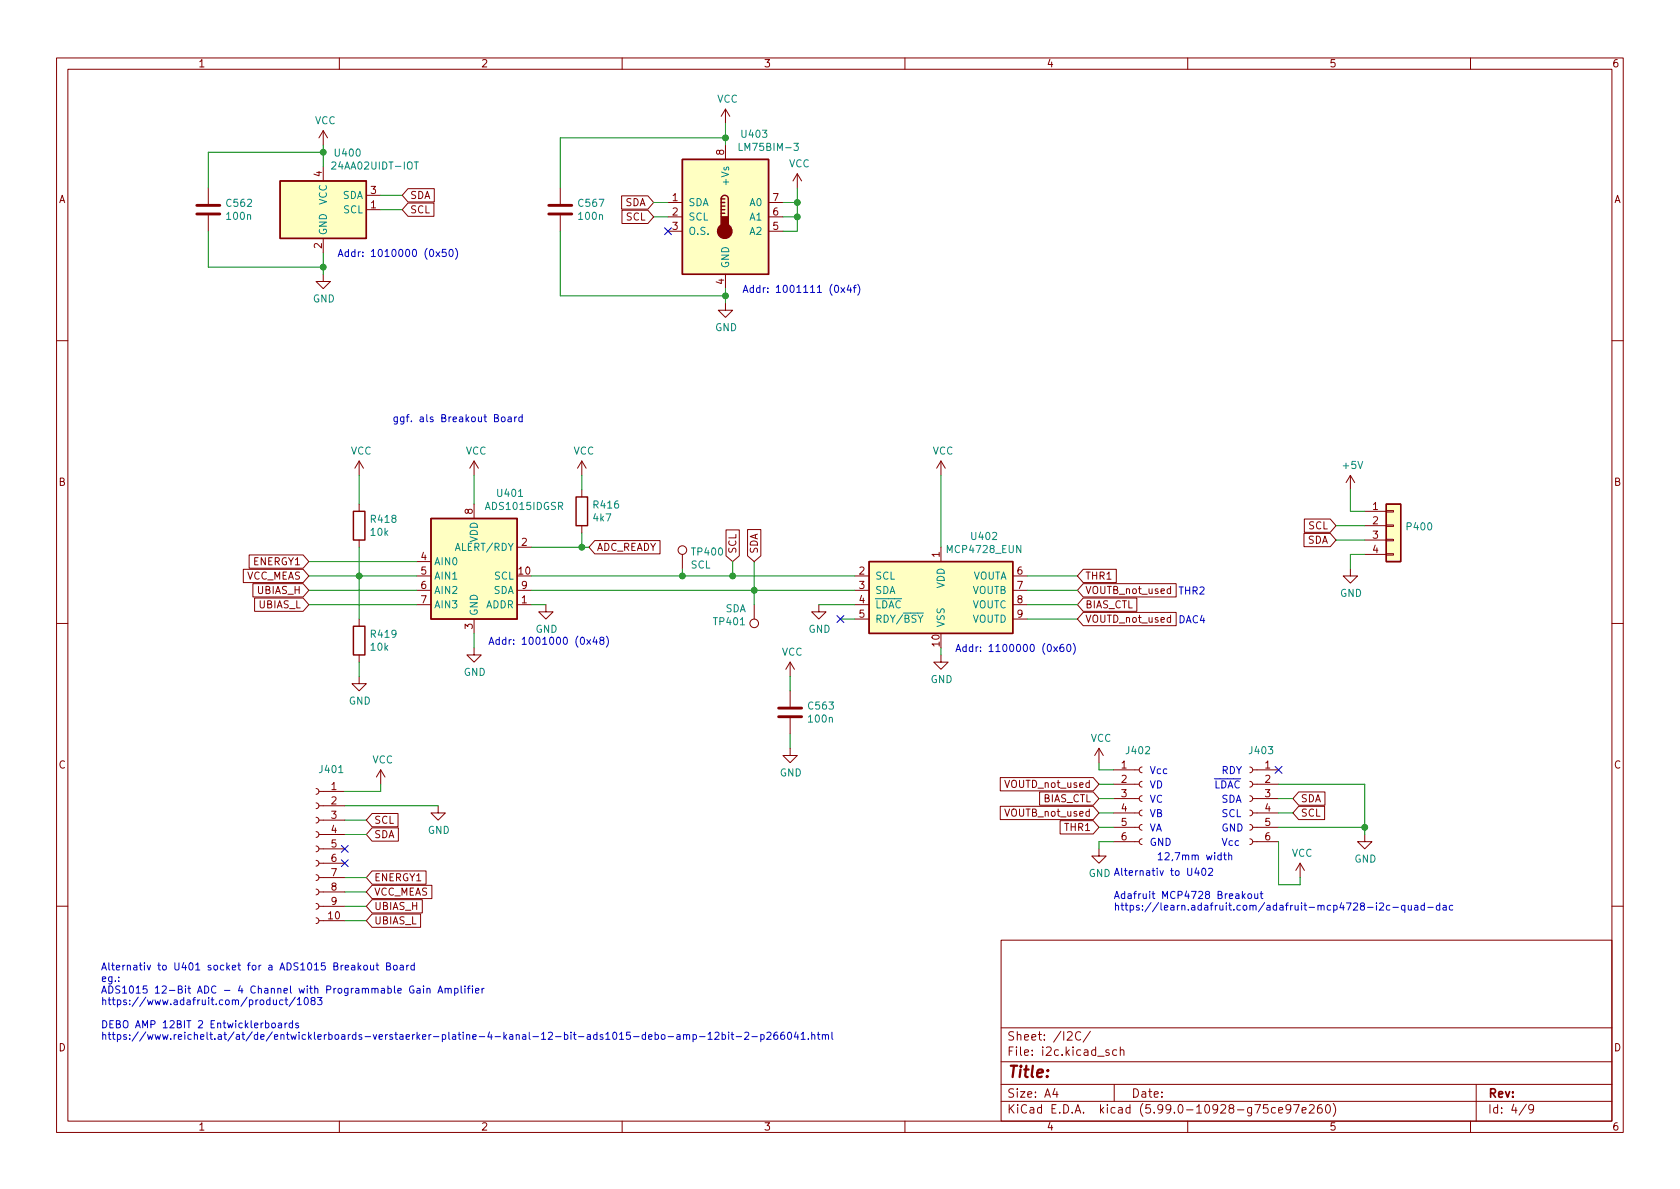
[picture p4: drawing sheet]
<svg xmlns="http://www.w3.org/2000/svg" width="297mm" height="210mm" viewBox="0 0 297 210" stroke-linecap="round" stroke-linejoin="round" font-family="sans-serif">
<g fill="none" stroke="#840000" stroke-width=".18">
<path d="M10 10.2h277v190.1h-277zM12 12.2h273v186.1h-273zM60 10.2v2M110 10.2v2M128.3 19.3l-.8 1.3M128.3 19.3v2.5M128.3 19.3l.7 1.3M160 10.2v2M210 10.2v2M260 10.2v2M36.8 33.3v2.8M36.8 38.1v2.8"/>
<path d="M57.1 23.1v2.5M57.1 29.5v2.5M57.1 23.1l-.7 1.3M57.1 23.1l.8 1.3M64.8 37.1h2.5M64.8 34.5h2.5M72.1 35.9h4.6v2.4h-4.6l-1-1.2zM72.1 33.4h4.7v2.3h-4.7l-1-1.2zM99.1 33.3v2.8M99.1 38.1v2.8M109.9 34.6h4.7l1 1.2-1 1.2h-4.7zM110 37.2h4.6l1 1.1-1 1.2h-4.6z"/>
<path d="M118.1 35.8h2.5M118.1 38.3h2.5M128.3 25.6v2.6M135.9 35.8h2.5M135.9 38.3h2.5M141 30.7l-.8 1.3M141 30.7v2.6M141 30.7l.7 1.3M57.1 48.5v1.3h1.3l-1.3 1.2-1.2-1.2h1.2M57.1 42.2v2.5M118.1 40.9h2.5M128.3 53.6v1.3h1.2l-1.2 1.2-1.3-1.2h1.3"/>
<path d="M128.3 48.5v2.5M135.9 40.9h2.5M10 60.2h2M285 60.2h2M44 98.1h9.6l1 1.2-1 1.2h-9.6zM63.5 81.5l-.8 1.3M63.5 81.5v2.6M63.5 89.1v1.3M63.5 95.5v1.3M63.5 81.5l.8 1.3M73.7 99.3h2.5M83.8 81.5v2.6"/>
<path d="M83.8 89.1v2.6M83.8 81.5l-.7 1.3M83.8 81.5l.8 1.3M91.4 96.8h2.6M102.9 81.5v2.6M102.9 86.6v1.3M102.9 93v1.2M102.9 81.5l-.8 1.3M102.9 81.5l.7 1.3M105.2 95.6h11.5v2.3h-11.5l-1.1-1.1zM120.6 98v2.6M128.4 93.7h2.3v4.6l-1.2 1-1.1-1z"/>
<path d="M132.2 93.6h2.3v4.7l-1.2 1-1.1-1zM166.4 81.5v2.6M166.4 96.8v2.5M166.4 81.5l-.8 1.3M166.4 81.5l.7 1.3M230.6 94.3h4.6l1 1.2-1 1.2h-4.6zM230.6 91.8h4.6l1 1.2-1 1.1h-4.6zM238.8 84.1l-.8 1.2M238.8 84.1v2.5M238.8 84.1l.7 1.2M241.3 90.4h3.8M241.3 93h3.8"/>
<path d="M241.3 95.5h3.8M241.3 98h3.8M245.1 97.9h1.3v.3h-1.3zM245.1 95.4h1.3v.2h-1.3zM245.1 92.8h1.3v.3h-1.3zM245.1 90.3h1.3v.2h-1.3zM10 110.2h2M43 100.7h10.6l1 1.1-1 1.2h-10.6zM44.7 103.2h8.9l1 1.2-1 1.2h-8.9zM45 105.8h8.6l1 1.1-1 1.2h-8.6zM63.5 119.6v1.3h1.3l-1.3 1.3-1.3-1.3h1.3M63.5 109.5v1.2"/>
<path d="M63.5 115.8v1.3M73.7 101.8h2.5M73.7 104.4h2.5M73.7 106.9h2.5M83.8 114.5v1.3h1.3l-1.3 1.3-1.3-1.3h1.3M83.8 109.5v2.5M91.4 104.4h2.6M91.4 106.9h2.6M96.5 106.9v1.3h1.3l-1.3 1.3-1.3-1.3h1.3M133.3 106.9v2.6M139.7 117.1v2.5M139.7 117.1l-.8 1.3"/>
<path d="M139.7 117.1l.8 1.3M144.8 106.9v1.3h1.2l-1.2 1.3-1.3-1.3h1.3M151.1 101.8h2.6M151.1 104.4h2.6M151.1 106.9h2.6M151.1 109.5h2.6M166.4 115.8v1.3h1.2l-1.2 1.3-1.3-1.3h1.3M179.1 101.8h2.5M179.1 104.4h2.5M179.1 106.9h2.5M179.1 109.5h2.5M191.5 103.2h16.5v2.4h-16.5l-1-1.2z"/>
<path d="M191.5 105.8h9.5v2.3h-9.5l-1-1.2zM191.5 108.3h16.5v2.3h-16.5l-1-1.1zM191.5 100.7h5.9v2.3h-5.9l-1-1.2zM207 104.2l-.4-.1-.2 .3 .1 .5h.5M207 109.3l-.4-.1-.2 .2 .1 .6h.5M207 103.7v1.3M207 108.8v1.2M238.8 100.6v1.2h1.2l-1.2 1.3-1.3-1.3h1.3M285 110.2h2M55.9 139.4l.3 .2 .2 .3-.2 .4-.3 .2M56.4 139.9h4.6M67.3 136.1l-.8 1.3"/>
<path d="M67.3 136.1v2.6M67.3 136.1l.8 1.3M139.7 132.3v1.3h1.3l-1.3 1.3-1.3-1.3h1.3M139.7 122.2v2.8M139.7 127v2.8M176.9 137.5h16.4l1 1.2-1 1.2h-16.4zM194.3 132.3l-.8 1.3M194.3 132.3v2.6M194.3 132.3l.8 1.3M196.8 138.7h4.6M196.8 136.1h4.6M201.9 138.2l-.3 .1-.2 .4 .2 .3 .3 .2"/>
<path d="M201.9 135.6l-.3 .2-.2 .3 .2 .4 .3 .1M221 138.2l.3 .1 .2 .4-.2 .3-.3 .2M221 135.6l.3 .2 .2 .3-.2 .4-.3 .1M221.5 138.7h4.6M221.5 136.1h4.6M55.9 159.8l.3 .1 .2 .4-.2 .3-.3 .2M55.9 157.2l.3 .2 .2 .3-.2 .4-.3 .1M55.9 154.7l.3 .1 .2 .4-.2 .3-.3 .2M55.9 152.1l.3 .2 .2 .3-.2 .4-.3 .2M55.9 149.6l.3 .1 .2 .4-.2 .4-.3 .1M55.9 147.1l.3 .1 .2 .4-.2 .3-.3 .2M55.9 144.5l.3 .2 .2 .3-.2 .4-.3 .1"/>
<path d="M55.9 142l.3 .1 .2 .4-.2 .3-.3 .2M56.4 157.7h4.6M56.4 155.2h4.6M56.4 152.6h4.6M56.4 150.1h4.6M56.4 147.6h4.6M56.4 145h4.6M56.4 142.5h4.6M65.8 146.4h4.6v2.3h-4.6l-1-1.1zM65.8 143.9h4.6v2.3h-4.6l-1-1.2zM65.8 154h9.5v2.4h-9.5l-1-1.2zM65.8 156.6h10.6v2.3h-10.6l-1-1.2z"/>
<path d="M65.8 159.1h8.9v2.3h-8.9l-1-1.1zM77.5 142.5v1.3h1.2l-1.2 1.2-1.3-1.2h1.3M176.9 142.6h16.4l1 1.2-1 1.1h-16.4zM183.8 140h9.5l1 1.2-1 1.2h-9.5zM187.4 145.1h5.9l1 1.2-1 1.2h-5.9zM194.3 150.1v1.3h1.3l-1.3 1.2-1.3-1.2h1.3M196.8 148.8h4.6M196.8 146.3h4.6M196.8 143.8h4.6M196.8 141.2h4.6M201.9 148.3l-.3 .2-.2 .3 .2 .4 .3 .1M201.9 145.8l-.3 .1-.2 .4 .2 .4 .3 .1"/>
<path d="M201.9 143.3l-.3 .1-.2 .4 .2 .3 .3 .2M201.9 140.7l-.3 .2-.2 .3 .2 .4 .3 .1M221 148.3l.3 .2 .2 .3-.2 .4-.3 .1M221 145.8l.3 .1 .2 .4-.2 .4-.3 .1M221 143.3l.3 .1 .2 .4-.2 .3-.3 .2M221 140.7l.3 .2 .2 .3-.2 .4-.3 .1M221.5 148.8h4.6M221.5 146.3h4.6M221.5 143.8h4.6M221.5 141.2h4.6M229.6 140h4.7v2.4h-4.7l-1-1.2zM229.6 142.6h4.6v2.3h-4.6l-1-1.1z"/>
<path d="M229.9 152.6l-.8 1.3M229.9 152.6v2.6M229.9 152.6l.7 1.3M241.3 147.6v1.2h1.3l-1.3 1.3-1.3-1.3h1.3M10 160.2h2M55.9 162.3l.3 .1 .2 .4-.2 .4-.3 .1M56.4 162.8h4.6M56.4 160.3h4.6M65.8 161.6h8.6v2.4h-8.6l-1-1.2zM177 166.3h108v32h-108zM285 160.2h2M60 198.3v2"/>
<path d="M110 198.3v2M160 198.3v2M177 194.8h108M177 191.8h108M177 187.8h108M177 181.8h108M186.5 192.5l-.4 1h1M186.9 193v1M191.1 182.6a.6 .6 0 0 0-.8 0 .6 .6 0 0 0-.2 .7 .56 .56 0 0 0 .3 .6 .56 .56 0 0 0 .7-.1M192.8 182.4l-1.3 1.9M196.1 185.7l-.4-.1-.2 .2 .1 .3 .5 .1v.4h-.6M197 191.8v3"/>
<path d="M197.4 185.7l-.4-.1-.3 .3v.4l.2 .3h.5M198.1 185.8l.2-.2 .3 .1 .1 .9M198.1 185.1v1.5M210 198.3v2M225.5 195.9l-.4-.1-.3 .3v.4l.1 .3h.6M226.1 196.3l.7-.1-.1-.3-.4-.1-.2 .2v.8h.6M228.2 196l-.3 .3-.4-.1-.1-.2 .1-.6 .4-.1 .2 .2a.99 .99 0 0 1-.3 1.3h-.3M228.7 195.3h1l-.6 1.5M230.2 196.3l.7-.1v-.3l-.5-.1-.2 .2 .1 .8h.6M231.5 195.5l.6-.2 .2 .2 .1 .3-1 1h1M233.6 195.3a.59 .59 0 0 0-.7 .7v.5l.2 .3h.4l.2-.1 .1-.5-.2-.2-.4-.1-.3 .3M234.6 195.4l.1-.1a.81 .81 0 0 1 .6 .7 .81 .81 0 0 1-.3 .8h-.1a.81 .81 0 0 1-.6-.6 .81 .81 0 0 1 .3-.8z"/>
<path d="M235.7 195.1a1.72 1.72 0 0 1 0 2.3M260 198.3v2M261 191.8v6.5M269.9 195.3l-1.3 1.9M271.2 196l-.3 .3h-.3l-.3-.3 .1-.6 .5-.1 .2 .2a.99 .99 0 0 1-.4 1.3h-.3"/>
<circle cx="120.6" cy="97.3" r=".76"/>
<circle cx="133.3" cy="110.2" r=".76"/>
</g>
<g fill="#ffffc2" stroke="#ffffc2" stroke-width=".18">
<path d="M245.1 89.1h2.5v10.2h-2.5z"/>
<path d="M153.7 99.3h25.4v12.7h-25.4z"/>
<path d="M76.2 91.7h15.2v17.8h-15.2z"/>
<path d="M49.5 32h15.3v10.2h-15.3z"/>
<path d="M120.6 28.2h15.3v20.3h-15.3z"/>
</g>
<g fill="none" stroke="#840000" stroke-width=".25">
<path d="M49.5 32h15.3v10.2h-15.3zM120.6 28.2h15.3v20.3h-15.3zM127.5 35.2a.64 .64 0 0 1 .6-.7 .64 .64 0 0 1 .7 .7v3.1M127.5 37.7h.6M127.5 37.1h.6M127.5 36.4h.6M127.5 35.8h.6M127.5 35.2v3.1M127.5 35.2h.6M62.5 90.4h2v5.1h-2zM76.2 91.7h15.2v17.8h-15.2zM101.9 87.9h2v5.1h-2z"/>
<path d="M153.7 99.3h25.4v12.7h-25.4zM245.1 89.1h2.5v10.2h-2.5zM62.5 110.7h2v5.1h-2z"/>
</g>
<path d="M34.8 37.8h4.1M34.8 36.3h4.1M97 37.8h4.1M97 36.3h4.1M137.7 126.7h4M137.7 125.2h4" fill="none" stroke="#840000" stroke-width=".51"/>
<path d="M58.7 28.8l.5-.2 .2 .4-.8 .9h.8M73.2 28.6h.8M130.7 25.3v1.3h.6M140.4 25.3h.8l-.5 .5 .4 .1v.6l-.2 .1-.5-.1" fill="none" stroke="#008484" stroke-width=".18"/>
<g fill="#840000" stroke="#840000" stroke-width=".25">
<path d="M127.5 38.3h1.3v2h-1.3z"/>
<circle cx="128.1" cy="40.9" r="1.27"/>
</g>
<g fill="none" stroke="#0000c2" stroke-width=".18">
<path d="M59.8 45.4l.4-1.3 .4 1.3M59.9 45h.6M61.6 44.6l-.4-.1-.2 .3 .1 .5h.5M61.6 44.1v1.3M62.8 44.6l-.4-.1-.2 .3 .1 .5h.5M62.8 44.1v1.3M131.4 51.7l.4-1.3 .4 1.3M131.5 51.4h.6M133.2 50.9h-.3l-.3 .2 .1 .6h.5M133.2 50.4v1.3M134.4 50.9h-.4l-.2 .2 .1 .6h.5M134.4 50.4v1.3"/>
<path d="M70.3 73.7v1.1l-.3 .2-.3-.1M70.3 73.8l-.4-.1-.2 .3 .1 .5h.5M71.4 73.7v1.1l-.2 .2-.3-.1M71.4 73.8l-.4-.1-.2 .3 .1 .5h.5M71.8 73.7h.5M72.3 73.3l-.3 .2v1.1M92.3 73.8l-.3-.1-.3 .3 .1 .5h.5M92.3 73.3v1.3M86.5 113.9l.4-1.2 .4 1.2M86.6 113.6h.6M88.3 113.2l-.4-.1-.2 .2 .1 .6h.5M88.3 112.7v1.2"/>
<path d="M89.4 113.2l-.3-.1-.3 .2 .1 .6h.5M89.4 112.7v1.2M169 115.2l.4-1.3 .5 1.3M169.1 114.9h.6M170.8 114.4h-.3l-.3 .2 .1 .6h.5M170.8 113.9v1.3M172 114.4h-.4l-.2 .2 .1 .6h.5M172 113.9v1.3M211.6 153.5l-.3 .9h.7M211.9 154v.8M212.7 153.6l.1-.1a.68 .68 0 0 1 .4 .7 .68 .68 0 0 1-.4 .6 .84 .84 0 0 1-.1-1.2zM213.7 153.7l.5-.2 .2 .4-.8 .9h.8"/>
<path d="M216.3 151.2h.5M216.5 150.8v1.1l.3 .1M217.2 151.3l.2-.1 .3 .1 .1 .7M217.2 150.8v1.2M219.7 157.6v1.3M219.8 158.4l.3 .5M220.1 158l-.4 .5M220.8 158.1l.3-.1 .2 .3v.4l-.2 .2-.3-.1-.2-.1zM221.8 158l.1 .8 .3 .1 .2-.1M222.4 158v.9M222.8 158h.5M223 157.6v1.1l.3 .2"/>
<path d="M243.4 159.7v.1M243.9 159.8l.5-.1 .2 .3-.7 .9h.7M251.8 159.7v1.2M254.6 159.7v1.2M48.3 176.8l.1 .8 .3 .1 .2-.2M48.9 176.8v.9M50 176.9l-.3-.1-.3 .3 .1 .5h.5M50.4 176.8h.5M50.6 176.4v1.1l.3 .2M52.2 176.3l-1.1 1.7M52.6 176.8l.3-.4v1.3M52.6 177.7h.7"/>
<path d="M53.9 176.5l.2-.1a.68 .68 0 0 1 .4 .6 .68 .68 0 0 1-.4 .7l-.2-.2-.1-.3zM55.2 176.9l-.2-.2v-.2l.2-.1 .4 .1 .1 .1v.2l-.6 .2-.1 .2v.3l.2 .2h.3l.2-.3v-.3l-.2-.2M56.1 176.4h.8l-.4 .5 .4 .1v.5l-.2 .2-.6-.2M63.3 170.3v1.2M63.5 171l.3 .5M63.8 170.7l-.5 .5M64.4 170.7h.3l.3 .2v.4l-.3 .2h-.3l-.1-.2zM65.5 170.7l.1 .8h.3l.2-.1M66.1 170.7v.8M66.5 170.7h.5M66.7 170.3v1l.3 .2M68.4 170.9l.5-.1 .1-.2v-.2l-.6-.1v1.2h.4l.2-.1 .1-.3-.3-.2"/>
<path d="M69.7 170.7h.3l.2 .2v.4l-.2 .2h-.3l-.1-.2zM70.8 170.7h.5v.8M71.3 171h-.4l-.2 .2 .2 .3h.4M71.9 170.7v.8M72.3 170.7l-.4 .2M73.1 174.4a.59 .59 0 0 0-.7 .6 .59 .59 0 0 0 .7 .6l.1-.5h-.2M73.3 170.7h-.4l-.3 .2 .2 .6h.5M73.3 170.3v1.2M73.7 174.8h.5l.1 .8M74.3 175.1h-.4l-.2 .2 .2 .3h.4M74.9 174.3v.2M74.9 174.8v.8"/>
<path d="M75.5 174.9l.2-.1h.3v.8M75.5 174.8v.8M77.4 175.6l.4-1.3 .5 1.3M77.5 175.3h.7M78.7 174.9l.2-.1h.3v.8M78.7 174.8v.8M79.2 175l.2-.2h.3l.1 .8M80.4 174.8h.4l.2 .2-.1 .6h-.5M80.4 174.8v1.2M81.5 174.3v1.1l.2 .2M82.2 174.3v.2M82.2 174.8v.8"/>
<path d="M82.6 174.8h.5M83.1 174.3l-.3 .2v1.1M83.5 174.3v.2M83.5 174.8v.8M84.1 175.2l.6-.1-.1-.3h-.3l-.2 .2v.6h.5M85.2 174.8v.8M85.6 174.8l-.4 .2M241.8 160.5h1M243.4 160.1v.8M245.7 160.2l-.3-.1-.3 .2 .1 .6h.5M246.3 160.5h.9M248.4 160.2l-.4-.1-.2 .2 .1 .6h.5"/>
<path d="M248.4 160.1v1.3M249 160.1l.1 .8h.3l.1-.1M249.5 160.1v.8M250.1 160.2h.5l.1 .7M250.7 160.4l-.4 .1-.2 .1 .2 .3h.4M251.8 160.2l-.3-.1-.3 .2 .2 .6h.4M252.4 160.5h1M254.6 160.2l-.4-.1-.2 .2 .1 .6h.5M255.2 160.2h.4l.1 .7M255.7 160.4l-.4 .1-.2 .1 .2 .3h.4M256.9 160.2l-.4-.1-.2 .2 .1 .6h.5M48.2 181l.3-.1 .2 .2v.4l-.2 .3-.3-.1-.2-.2z"/>
<path d="M49.2 181h.5l.1 .8M49.8 181.2l-.4 .1-.2 .2 .2 .3 .4-.1M50.4 180.9v.9M50.8 180.9l-.4 .2M51.7 181l-.3-.1-.3 .2 .1 .6h.5M51.7 180.5v1.3M52.8 181l-.4-.1-.1 .2v.2l.5 .1v.3h-.5M114.1 183h-.3l-.3 .2 .2 .5h.4M114.1 182.5v1.3M114.7 183.4l.6-.1-.1-.3h-.3l-.2 .1v.6h.5M115.8 183h.4l.2 .2-.1 .5h-.5M115.8 182.5v1.3"/>
<path d="M117 183h.3l.3 .2v.4l-.3 .2-.3-.1-.1-.1zM118.1 183.3h1M119.7 183h.5v.8M120.2 183.3h-.4l-.2 .2 .2 .3 .4-.1M120.8 183.1l.2-.1h.3l.1 .8M120.8 183v.8M121.4 183.1l.2-.1h.3v.8M122.5 183h.4l.2 .2-.1 .5h-.5M122.5 183v1.2M123.7 183.3h1M125.2 182.9l.4-.4v1.3M125.2 183.8h.7"/>
<path d="M126.4 182.6l.5-.1 .2 .4-.7 .9h.7M127.7 183h.3l.3 .2-.1 .5h-.5M127.7 182.5v1.3M128.8 182.5v.1M128.8 183v.8M129.3 183h.4M129.4 182.5v1.1l.3 .2M130.2 183.3h.9M131.7 182.6l.5-.1 .2 .4-.8 .9h.8M132.9 183.3h1M134.5 183h.4l.2 .2-.1 .5h-.5M134.5 183v1.2"/>
<path d="M135.6 182.6l.5-.1 .2 .4-.8 .9h.8M137.4 182.5l-.3 .1a.86 .86 0 0 0 0 1.2l.4-.1v-.4l-.2-.3h-.2l-.3 .3M138.6 182.5l-.3 .1a.86 .86 0 0 0 0 1.2l.4-.1v-.4l-.2-.3h-.2l-.3 .3M139.4 182.6l.1-.1a.68 .68 0 0 1 .5 .7 .68 .68 0 0 1-.5 .6l-.1-.1-.2-.4zM140.7 182.5l-.3 .9h.8M141 183v.8M141.7 182.9l.3-.4v1.3M141.7 183.8h.7M142.9 183.7v.1M143.5 183.1l.2-.1h.3l.1 .8M143.5 182.5v1.3M144.5 183h.5"/>
<path d="M144.7 182.5v1.1l.3 .2M145.4 183.1l.2-.1h.3v.8M145.4 183v.8M145.9 183.1l.2-.1h.3l.1 .8M147.1 182.5v1.1l.2 .2"/>
</g>
<g fill="none" stroke="#008400" stroke-width=".18">
<path d="M57.1 25.6v3.9M57.1 26.9h-20.3v6.4M67.3 34.5h3.8M67.3 37.1h3.8M115.6 35.8h2.5M115.6 38.3h2.5M128.3 21.8v3.8M128.3 24.4h-29.2v8.9M138.4 35.8h2.6M138.4 38.3h2.6M141 33.3v7.6h-2.6M36.8 40.9v6.3h20.3"/>
<path d="M57.1 44.7v3.8M99.1 40.9v11.4h29.2M128.3 51v2.6M54.6 99.3h19.1M63.5 84.1v5M63.5 96.8v12.7M83.8 84.1v5M94 96.8h10.1M102.9 84.1v2.5M102.9 94.2v2.6M129.5 99.3v2.5M133.3 99.3v7.6"/>
<path d="M166.4 84.1v12.7M236.2 95.5h5.1M236.2 93h5.1M238.8 86.6v3.8h2.5M241.3 98h-2.5v2.6M54.6 101.8h19.1M54.6 106.9h19.1M54.6 104.4h19.1M63.5 117.1v2.5M83.8 112v2.5M94 101.8h57.1M94 106.9h2.5"/>
<path d="M94 104.4h57.1M120.6 100.6v1.2M139.7 119.6v2.6M144.8 106.9h6.3M148.6 109.5h2.5M166.4 114.5v1.3M181.6 109.5h8.9M181.6 101.8h8.9M181.6 106.9h8.9M181.6 104.4h8.9M67.3 138.7v1.2h-6.3M139.7 129.8v2.5"/>
<path d="M194.3 134.9v1.2h2.5M194.3 138.7h2.5M226.1 138.7h15.2v8.9M61 142.5h16.5M61 145h3.8M61 147.6h3.8M61 155.2h3.8M61 157.7h3.8M194.3 146.3h2.5M194.3 143.8h2.5M194.3 141.2h2.5M196.8 148.8h-2.5v1.3"/>
<path d="M226.1 148.8v7.7h3.8v-1.3M226.1 146.3h15.2M226.1 143.8h2.5M226.1 141.2h2.5M61 160.3h3.8M61 162.8h3.8"/>
</g>
<path d="M117.5 40.3l1.2 1.2M118.7 40.3l-1.2 1.2M148 108.9l1.2 1.2M149.2 108.9l-1.2 1.2M225.5 135.5l1.2 1.2M226.7 135.5l-1.2 1.2M60.4 152l1.2 1.3M60.4 149.5l1.2 1.2M61.6 152l-1.2 1.3M61.6 149.5l-1.2 1.2" fill="none" stroke="#000084" stroke-width=".18"/>
<g fill="#008400" stroke="#008400" stroke-width=".18">
<circle cx="128.3" cy="52.3" r=".51"/>
<circle cx="102.9" cy="96.8" r=".51"/>
<circle cx="120.7" cy="101.8" r=".51"/>
<circle cx="141" cy="35.8" r=".51"/>
<circle cx="141" cy="38.3" r=".51"/>
<circle cx="57.2" cy="47.2" r=".51"/>
<circle cx="63.5" cy="101.8" r=".51"/>
<circle cx="129.5" cy="101.8" r=".51"/>
<circle cx="133.4" cy="104.4" r=".51"/>
<circle cx="241.3" cy="146.3" r=".51"/>
<circle cx="57.2" cy="26.9" r=".51"/>
<circle cx="128.3" cy="24.4" r=".51"/>
</g>
<text font-size="2.8" fill="#840000" x="178" y="190.6">Title:</text>
<g font-size="2.1" fill="#840000">
<text x="178" y="184">Sheet: /I2C/</text>
<text x="178" y="186.7">File: i2c.kicad_sch</text>
<text x="178" y="196.9">KiCad E.D.A. kicad (5.99.0-10928-g75ce97e260)</text>
<text x="178" y="194.1">Size: A4</text>
<text x="200" y="194.1">Date:</text>
<text x="263" y="194.1">Rev:</text>
<text x="263" y="196.9">Id: 4/9</text>
</g>
<g font-size="1.8" fill="#840000">
<text x="35" y="11.9">1</text>
<text x="85" y="11.9">2</text>
<text x="135" y="11.9">3</text>
<text x="185" y="11.9">4</text>
<text x="235" y="11.9">5</text>
<text x="285" y="11.9">6</text>
<text x="128" y="27.4" transform="rotate(-90 128 27.4)">8</text>
<text x="10.3" y="35.9">A</text>
<text x="56.9" y="31.2" transform="rotate(-90 56.9 31.2)">4</text>
<text x="65.5" y="34.3">3</text>
<text x="72.5" y="35.2">SDA</text>
<text x="118.9" y="35.6">1</text>
<text x="136.7" y="35.6">7</text>
<text x="285.3" y="35.9">A</text>
<text x="65.5" y="36.8">1</text>
<text x="72.5" y="37.7">SCL</text>
<text x="110.5" y="36.4">SDA</text>
<text x="110.7" y="39">SCL</text>
<text x="118.9" y="38.1">2</text>
<text x="118.9" y="40.6">3</text>
<text x="136.7" y="40.6">5</text>
<text x="136.7" y="38.1">6</text>
<text x="56.9" y="43.9" transform="rotate(-90 56.9 43.9)">2</text>
<text x="128" y="50.3" transform="rotate(-90 128 50.3)">4</text>
<text x="10.3" y="85.9">B</text>
<text x="285.3" y="85.9">B</text>
<text x="83.6" y="90.9" transform="rotate(-90 83.6 90.9)">8</text>
<text x="231.3" y="93.6">SCL</text>
<text x="242.7" y="90.2">1</text>
<text x="242.7" y="92.7">2</text>
<text x="242.7" y="95.2">3</text>
<text x="44.8" y="99.9">ENERGY1</text>
<text x="74.4" y="99.1">4</text>
<text x="74.4" y="101.6">5</text>
<text x="91.7" y="101.6">10</text>
<text x="92.2" y="96.5">2</text>
<text x="105.5" y="97.4">ADC_READY</text>
<text x="130.2" y="98" transform="rotate(-90 130.2 98)">SCL</text>
<text x="134" y="98" transform="rotate(-90 134 98)">SDA</text>
<text x="151.9" y="101.6">2</text>
<text x="166.1" y="98.5" transform="rotate(-90 166.1 98.5)">1</text>
<text x="179.8" y="101.6">6</text>
<text x="231.2" y="96.1">SDA</text>
<text x="242.7" y="97.8">4</text>
<text x="43.4" y="102.5">VCC_MEAS</text>
<text x="45.5" y="105">UBIAS_H</text>
<text x="45.7" y="107.6">UBIAS_L</text>
<text x="74.4" y="104.1">6</text>
<text x="74.4" y="106.7">7</text>
<text x="92.2" y="106.7">1</text>
<text x="92.2" y="104.1">9</text>
<text x="151.9" y="104.1">3</text>
<text x="151.9" y="106.7">4</text>
<text x="179.8" y="104.1">7</text>
<text x="179.8" y="106.7">8</text>
<text x="191.8" y="105">VOUTB_not_used</text>
<text x="191.8" y="107.6">BIAS_CTL</text>
<text x="191.8" y="102.5">THR1</text>
<text x="83.6" y="111.2" transform="rotate(-90 83.6 111.2)">3</text>
<text x="151.9" y="109.2">5</text>
<text x="179.8" y="109.2">9</text>
<text x="191.8" y="110.1">VOUTD_not_used</text>
<text x="166.1" y="114.3" transform="rotate(-90 166.1 114.3)">10</text>
<text x="10.3" y="135.9">C</text>
<text x="198.3" y="135.9">1</text>
<text x="223.7" y="135.9">1</text>
<text x="285.3" y="135.9">C</text>
<text x="58.6" y="139.7">1</text>
<text x="58.6" y="142.2">2</text>
<text x="177.9" y="139.3">VOUTD_not_used</text>
<text x="184.3" y="141.9">BIAS_CTL</text>
<text x="198.3" y="138.4">2</text>
<text x="198.3" y="141">3</text>
<text x="198.3" y="143.5">4</text>
<text x="223.7" y="138.4">2</text>
<text x="223.7" y="141">3</text>
<text x="223.7" y="143.5">4</text>
<text x="229.9" y="141.9">SDA</text>
<text x="58.6" y="144.8">3</text>
<text x="58.6" y="147.3">4</text>
<text x="58.6" y="149.9">5</text>
<text x="66.1" y="148.2">SDA</text>
<text x="66.1" y="145.7">SCL</text>
<text x="177.9" y="144.4">VOUTB_not_used</text>
<text x="188.4" y="146.9">THR1</text>
<text x="198.3" y="146">5</text>
<text x="198.3" y="148.6">6</text>
<text x="223.7" y="146">5</text>
<text x="223.7" y="148.6">6</text>
<text x="229.9" y="144.4">SCL</text>
<text x="58.6" y="152.4">6</text>
<text x="58.6" y="154.9">7</text>
<text x="66.1" y="155.8">ENERGY1</text>
<text x="58.6" y="157.5">8</text>
<text x="58.6" y="160">9</text>
<text x="66.1" y="158.4">VCC_MEAS</text>
<text x="66.1" y="160.9">UBIAS_H</text>
<text x="58.1" y="162.6">10</text>
<text x="66.1" y="163.4">UBIAS_L</text>
<text x="10.3" y="185.9">D</text>
<text x="285.3" y="185.9">D</text>
<text x="35" y="199.9">1</text>
<text x="85" y="199.9">2</text>
<text x="135" y="199.9">3</text>
<text x="185" y="199.9">4</text>
<text x="235" y="199.9">5</text>
<text x="285" y="199.9">6</text>
</g>
<g font-size="1.8" fill="#008484">
<text x="55.7" y="22">VCC</text>
<text x="126.8" y="18.1">VCC</text>
<text x="59.2" y="30">24AA02UIDT-IOT</text>
<text x="59.3" y="27.7">U400</text>
<text x="131.2" y="26.7">LM75BIM-3</text>
<text x="131.2" y="24.4">U403</text>
<text x="139.5" y="29.6">VCC</text>
<text x="60.5" y="35.2">SDA</text>
<text x="128.9" y="32.4" transform="rotate(-90 128.9 32.4)">+Vs</text>
<text x="40.2" y="36.6">C562</text>
<text x="40.2" y="38.9">100n</text>
<text x="57.8" y="41.7" transform="rotate(-90 57.8 41.7)">GND</text>
<text x="57.8" y="36.2" transform="rotate(-90 57.8 36.2)">VCC</text>
<text x="60.7" y="37.7">SCL</text>
<text x="102.4" y="36.6">C567</text>
<text x="102.4" y="38.9">100n</text>
<text x="121.7" y="36.4">SDA</text>
<text x="121.7" y="39">SCL</text>
<text x="121.7" y="41.5">O.S.</text>
<text x="132.6" y="41.5">A2</text>
<text x="132.6" y="39">A1</text>
<text x="132.6" y="36.4">A0</text>
<text x="128.9" y="47.5" transform="rotate(-90 128.9 47.5)">GND</text>
<text x="55.3" y="53.5">GND</text>
<text x="126.4" y="58.5">GND</text>
<text x="62" y="80.4">VCC</text>
<text x="82.3" y="80.4">VCC</text>
<text x="101.4" y="80.4">VCC</text>
<text x="164.9" y="80.4">VCC</text>
<text x="237.5" y="82.9">+5V</text>
<text x="88.1" y="87.9">U401</text>
<text x="105.1" y="89.9">R416</text>
<text x="65.6" y="94.7">10k</text>
<text x="65.7" y="92.4">R418</text>
<text x="84.5" y="95.9" transform="rotate(-90 84.5 95.9)">VDD</text>
<text x="86.1" y="90.2">ADS1015IDGSR</text>
<text x="105" y="92.2">4k7</text>
<text x="171.9" y="95.5">U402</text>
<text x="248.9" y="93.8">P400</text>
<text x="76.7" y="99.9">AIN0</text>
<text x="80.8" y="97.4">ALERT/RDY</text>
<text x="122.1" y="100.5">SCL</text>
<text x="122.5" y="98.2">TP400</text>
<text x="167.7" y="97.8">MCP4728_EUN</text>
<text x="76.7" y="102.5">AIN1</text>
<text x="76.7" y="105">AIN2</text>
<text x="76.7" y="107.6">AIN3</text>
<text x="85.8" y="107.6">ADDR</text>
<text x="87.2" y="105">SDA</text>
<text x="87.4" y="102.5">SCL</text>
<text x="154.7" y="102.5">SCL</text>
<text x="154.7" y="105">SDA</text>
<text x="154.7" y="107.6">~LDAC</text>
<text x="167" y="104.1" transform="rotate(-90 167 104.1)">VDD</text>
<text x="171.9" y="102.5">VOUTA</text>
<text x="171.9" y="105">VOUTB</text>
<text x="171.9" y="107.6">VOUTC</text>
<text x="236.9" y="105.5">GND</text>
<text x="65.7" y="112.8">R419</text>
<text x="84.5" y="109" transform="rotate(-90 84.5 109)">GND</text>
<text x="94.7" y="111.9">GND</text>
<text x="126.3" y="110.6">TP401</text>
<text x="128.2" y="108.3">SDA</text>
<text x="142.9" y="111.9">GND</text>
<text x="154.7" y="110.1">RDY/~BSY</text>
<text x="167" y="111" transform="rotate(-90 167 111)">VSS</text>
<text x="171.9" y="110.1">VOUTD</text>
<text x="65.6" y="115.1">10k</text>
<text x="82" y="119.5">GND</text>
<text x="138.2" y="115.9">VCC</text>
<text x="61.6" y="124.6">GND</text>
<text x="143" y="125.5">C563</text>
<text x="164.5" y="120.8">GND</text>
<text x="143.1" y="127.8">100n</text>
<text x="192.8" y="131.2">VCC</text>
<text x="56.6" y="136.7">J401</text>
<text x="65.8" y="135">VCC</text>
<text x="137.8" y="137.3">GND</text>
<text x="199.2" y="133.4">J402</text>
<text x="221" y="133.4">J403</text>
<text x="75.6" y="147.4">GND</text>
<text x="228.4" y="151.5">VCC</text>
<text x="239.4" y="152.5">GND</text>
</g>
<g font-size="1.8" fill="#0000c2">
<text x="63.6" y="45.4">Addr: 1010000 (0x50)</text>
<text x="135.1" y="51.8">Addr: 1001111 (0x4f)</text>
<text x="72.8" y="74.6">ggf. als Breakout Board</text>
<text x="208.3" y="105.1">THR2</text>
<text x="208.3" y="110.2">DAC4</text>
<text x="90.3" y="114">Addr: 1001000 (0x48)</text>
<text x="172.8" y="115.3">Addr: 1100000 (0x60)</text>
<text x="203.2" y="136.9">Vcc</text>
<text x="215.9" y="136.9">RDY</text>
<text x="203.2" y="141.9">VC</text>
<text x="203.2" y="139.4">VD</text>
<text x="214.6" y="139.4">~LDAC</text>
<text x="215.9" y="141.9">SDA</text>
<text x="203.2" y="144.5">VB</text>
<text x="203.2" y="149.6">GND</text>
<text x="203.2" y="147">VA</text>
<text x="215.9" y="144.5">SCL</text>
<text x="215.9" y="147">GND</text>
<text x="215.9" y="149.6">Vcc</text>
<text x="192.5" y="155.1">GND Alternativ to U402</text>
<text x="204.5" y="152.1">12,7mm width</text>
<text x="196.8" y="159">Adafruit MCP4728 Breakout</text>
<text x="196.8" y="161">https://learn.adafruit.com/adafruit-mcp4728-i2c-quad-dac</text>
<text x="17.8" y="171.6">Alternativ to U401 socket for a ADS1015 Breakout Board</text>
<text x="17.8" y="173.6">eg.:</text>
<text x="17.8" y="175.7">ADS1015 12-Bit ADC - 4 Channel with Programmable Gain Amplifier</text>
<text x="17.8" y="177.7">https://www.adafruit.com/product/1083</text>
<text x="17.8" y="181.8">DEBO AMP 12BIT 2 Entwicklerboards</text>
<text x="17.8" y="183.9">https://www.reichelt.at/at/de/entwicklerboards-verstaerker-platine-4-kanal-12-bit-ads1015-debo-amp-12bit-2-p266041.html</text>
</g>
</svg>
